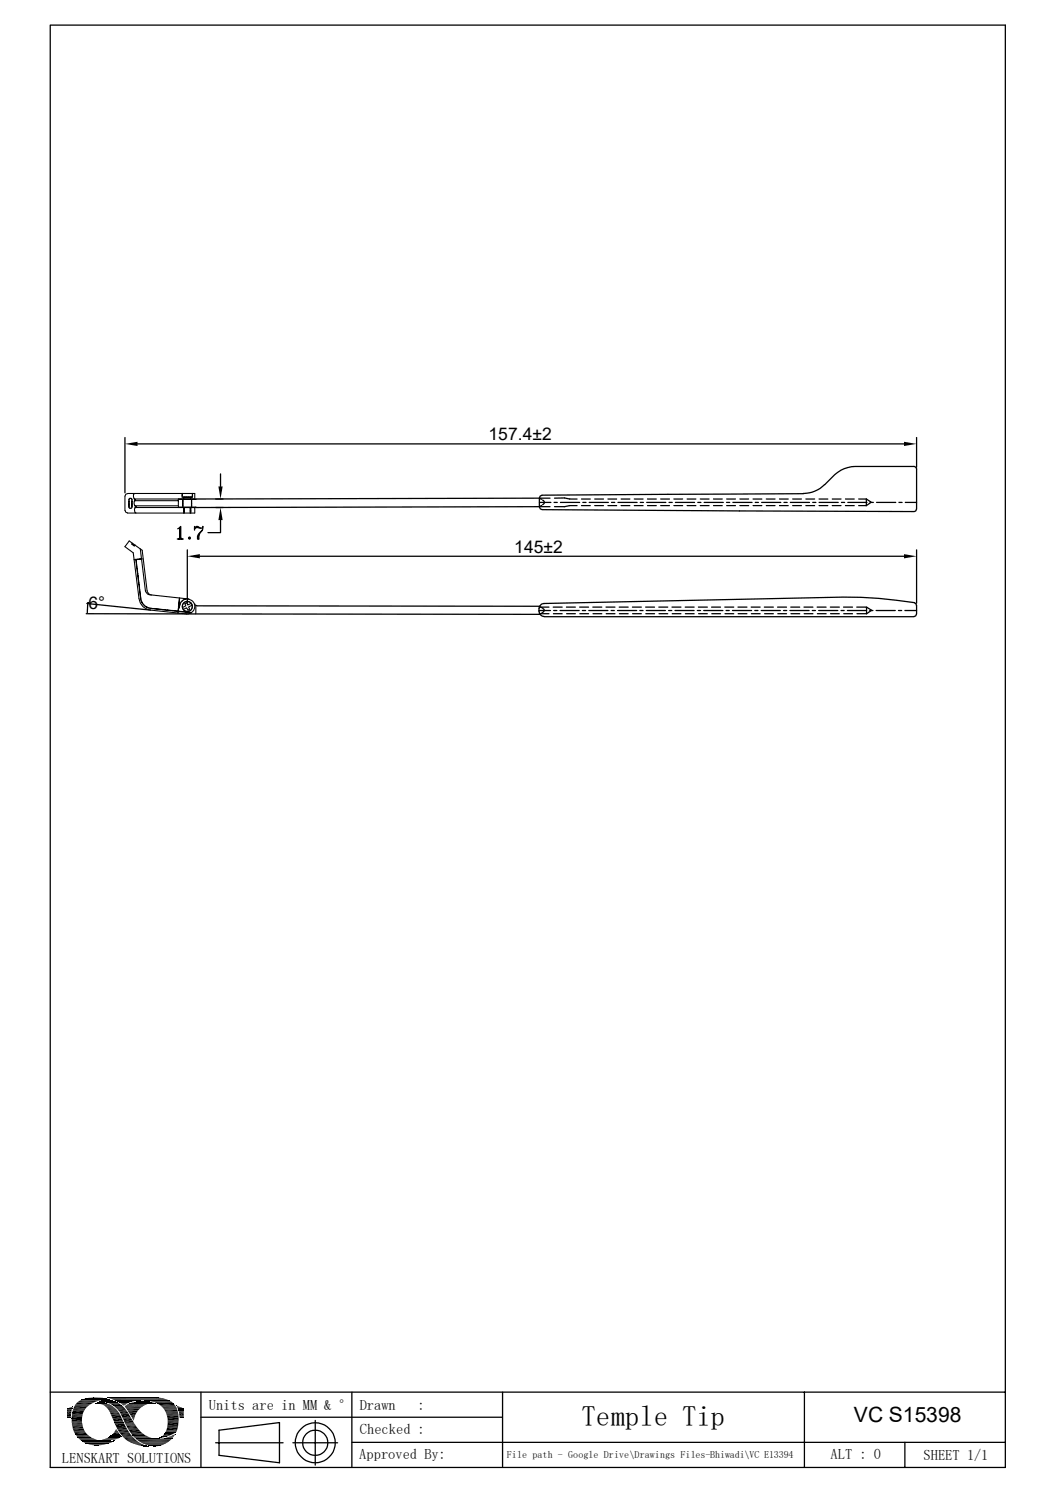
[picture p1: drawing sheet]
<svg xmlns="http://www.w3.org/2000/svg" width="210mm" height="297mm" viewBox="0 0 210 297" stroke-linecap="round" stroke-linejoin="round" font-family="sans-serif">
<g fill="none" stroke="#000" stroke-width=".21">
<path d="M24.8 98.7v2.9M25.4 98.2a.44 .44 0 0 0-.5 .5M25.4 98.2h13.3v1.1h-12M26.5 98.3l.1 .7 .2 .3M26.8 99.3l.1 .1-.1 .2M26.8 98.2l-.2 .1M26.8 99.6h8.7M26.8 99.6l-.1 .3 .1 .6M35.5 99.4h3.4M35.5 99.3v1.7h3.2M24.9 101.6a.44 .44 0 0 0 .5 .4M26.8 100.5l.1 .1"/>
<path d="M26.8 101.1v.8M26.8 100.6h8.7M26.8 101h11.9v1.1h-13.3M26.9 101.9l.2 .2M26.9 100.7l.2 .1M27 101l-.2 .1M27.1 100.8l-.2 .1M27.9 109.2l1 8.3 .3 .5 .6 .3 7.8 .9M30.1 118.4l-.4-.2-.4-.5-1-8.2-2.6-1.9-.9 1.2 1.7 1.2 1.1 9.1a2.57 2.57 0 0 0 2.4 2.3M35.5 100.9h3.4M37.1 119.9l-.3 .2M37.1 119.9l.2 .5 .8-.4"/>
<path d="M37.3 119.2a1.49 1.49 0 0 1 1.4 1.6 1.49 1.49 0 0 1-1.6 1.3l-7.2-.7M36.7 120.1l.3 .4-.7 .4M38.2 120.4l-.7 .3 .2 .5-.3 .2-.3-.5-.7 .3M38.7 120.1l.2 .3 .3 .1M38.9 120.5v1.6M14.9 279.5h3M15.5 278.8h3.9M32.2 279.9h2.9M14.3 281.7h2.1M14.5 280.4h2.5M15.2 285.7h2.7M24 285.4h2.1"/>
<path d="M24.4 285.9h2.1M24.9 286.4h2.1M25.1 286.6h2.2M25.4 284.2h2.2M33 281.1h2.4M33.4 282.9h2.1"/>
<circle cx="37.2" cy="120.7" r=".98"/>
<circle cx="37.3" cy="120.6" r="1.02"/>
</g>
<g fill="none" stroke="#000" stroke-width=".25">
<path d="M10 5h189.9v286.9h-189.9zM24.8 87v11M25.7 99.4v.1M25.7 99.6v.3M25.7 100v.1M25.7 99.2v.1M25.9 99.1l-.1 .1M26 99.1l.1 .1M26.2 99.2v.1M26.2 99.6v.3M26.2 100v.1M26.2 99.4v.1"/>
<path d="M27.3 88.3h152.5M36.2 98.8l.2 .1M36.2 98.2v.1M36.2 98.4v.3M36.4 99.4v.2M36.4 99.7v.3M36.4 98.9h.1M36.5 99v.3M36.6 98.9h.3M37 98.9h.3M37.4 98.9h.3M37.8 98.9h.1"/>
<path d="M37.9 99v.3M38.1 99.4v.2M38.1 99.7v.3M38.3 98.8v.1h-.4M38.3 98.2v.1M38.3 98.4v.3M42.9 99.3h1.5M43.9 94.3v2.5M107.3 99.9h2.3M107.4 99.1h2M107.7 99.3l-.4-.2-68.4 .3M107.8 98.6a.44 .44 0 0 0-.5 .4v1.9l.1 .3 .4 .1"/>
<path d="M107.9 99.5l.3 .3M110.2 99.9h.6M110.3 99.1h2l1 .2h1.5M111.5 99.9h3.8M115.7 99.3h1.7M115.9 99.9h.6M117.2 99.9h3.8M118.3 99.3h1.7M120.9 99.3h1.7M121.6 99.9h.7M122.9 99.9h3.8M123.5 99.3h1.8"/>
<path d="M126.2 99.3h1.7M127.3 99.9h.7M128.6 99.9h3.8M128.8 99.3h1.7M131.4 99.3h1.7M133.1 99.9h.6M134 99.3h1.8M134.3 99.9h3.8M136.7 99.3h1.7M138.8 99.9h.6M139.3 99.3h1.7M140 99.9h3.8"/>
<path d="M141.9 99.3h1.7M144.5 99.9h.6M144.5 99.3h1.8M145.8 99.9h3.8M147.2 99.3h1.7M149.8 99.3h1.7M150.2 99.9h.6M151.5 99.9h3.8M152.4 99.3h1.7M155 99.3h1.8M155.9 99.9h.6M157.2 99.9h3.8"/>
<path d="M157.6 99.3h1.8M159.8 98.2l-52 .3M160.3 99.3h1.7M161.6 99.9h.7M162.9 99.3h1.7M162.9 99.9h3.8M164 96.4a6 6 0 0 1-4.2 1.8M164 96.4a9.2 9.2 0 0 1 4.7-3.4l1.4-.2h11.8l.4 .4v8.1M165.5 99.3h1.8M167.3 99.9h.7M168.1 99.3h1.8M168.6 99.9h3.8"/>
<path d="M170.8 99.3h1.5M172.3 99.3l1 .6-1 .7M172.3 99.3v1.3M173.1 99.9h.6M174.3 99.9h3.8M178.8 99.9h.6M180 99.9h2.3M182.3 87v6M17.7 119.9h-.2v.2M25.7 101h.1M25.7 100.2v.3M25.7 100.5v.4"/>
<path d="M25.8 101.1h.1M26.1 101.1h-.1M26.2 101h.1M26.2 100.2v.3M26.2 100.5v.4M26.3 108.1v.2M26.3 108.3l.2 .1M26.5 108.4l.1 .1M26.6 108.5h.2M26.7 111.3h.1M26.8 108.4v.1M27 111.3h-.1"/>
<path d="M27.1 111.5v.1M27.1 111.7v.1M27.1 111.9v.1M27.1 112.1v.1M27.1 112.2l.1 .2M27.2 112.4v.2M27.2 112.6v.1M27.2 111.3l-.1 .1M27.2 112.8v.1M27.2 113l.1 .1M27.3 113.2v.1M27.3 113.4v.3"/>
<path d="M27.3 113.7v.1M27.3 113.9l.1 .1M27.4 114.1v.1M27.4 114.3v.1M27.4 111.3h-.1M27.4 114.5v.1M27.4 114.6l.1 .2M27.4 111.3h.2M27.5 114.9v.2M27.5 115.2v.2M27.5 115.4l.1 .3M27.6 115.8v.3"/>
<path d="M27.6 116.2v.1M27.6 116.3l.1 .2M27.7 116.5v.1M27.7 116.7v.1M27.7 116.9v.1M27.7 117.1l.1 .3M27.7 111.2l-.1 .1M27.8 117.4v.2M27.8 111.2h.1M27.8 117.6v.2M27.8 117.8l.1 .1M27.9 118v.2"/>
<path d="M27.9 118.2v.3M27.9 118.6v.1M27.9 118.7l.1 .2M28 119v.1M28 119.2v.1M28.1 119.4l.1 .3M28.1 111.2h-.1M28.2 119.7v.1M28.3 119.9v.1M35.3 107.2h1.1M35.3 105.2l.6-.5v2.5M35.6 119.8v.3"/>
<path d="M35.6 119.5v.1M35.6 119.6v.2M35.7 119v.2M35.7 119.3l-.1 .1M35.7 104.9v2.3M35.7 107.1l-.2 .1M35.7 107l-.1 .2M35.9 104.9v2.2M35.9 119.9v.1M35.9 107l.2 .2M35.9 107.1l.3 .1M36.1 119.7l-.1 .1"/>
<path d="M36.2 119.6l-.1 .1M36.3 119.5h-.1M36.4 100.1v.3M36.4 100.5v.4M36.5 119.3l-.1 .1M36.5 101v.3M36.5 101.4v.5M36.5 101.9v.2M36.7 101.9v.2M36.7 101v.3M36.7 101.4v.5M36.8 119.2l-.3 .1"/>
<path d="M36.9 119.2h.1M37.1 119.1h.1M37.3 119.1h.1M37.3 109.4v10.6M37.5 107l.3-.2v.3l-.2 .1zM37.6 107l.2 .1zM37.8 101.9v.2M37.8 101v.3M37.8 101.4v.5M37.9 101.9v.2M37.9 101v.3M37.9 101.4v.5"/>
<path d="M38.1 100.1v.3M38.1 100.5v.4M38.7 104.7v.8M38.9 104.9l.2-.1 .4 .1M39.7 106.1l-.3 .6v.5M39.8 110.7h140M39.9 105.1l-.8-.2-.4 .3 .4-.5 1 .4 .2-.4v.8a1.98 1.98 0 0 0-.8 1.7h-.2a1.82 1.82 0 0 1 1-1.7M42.9 101h1.5M43.9 103.5v2.5h-2.5M107.4 100.8h2M107.7 100.5l-.4 .3-68.4 .1M108.2 100.1l-.3 .3"/>
<path d="M114.8 100.6l-4.5 .2M115.7 100.6h1.7M118.3 100.6h1.7M120.9 100.6h1.7M123.5 100.6h1.8M126.2 100.6h1.7M128.8 100.6h1.7M131.4 100.6h1.7M134 100.6h1.8M136.7 100.6h1.7M139.3 100.6h1.7M141.9 100.6h1.7"/>
<path d="M144.5 100.6h1.8M147.2 100.6h1.7M149.8 100.6h1.7M152.4 100.6h1.7M155 100.6h1.8M157.6 100.6h1.8M160.3 100.6h1.7M162.9 100.6h1.7M165.5 100.6h1.8M168.1 100.6h1.8M170.8 100.6h1.5M181.9 119.9a85.3 85.3 0 0 0-14.3-1.1l-59.4 1.3"/>
<path d="M181.9 119.9l.3 .5M182.2 101.3a.44 .44 0 0 1-.4 .5l-74-.4M182.3 109.4v10.6M17.1 122.1h20M17.3 120.1l12.6 1.3M17.4 120.2v1.7M28.4 120.1h.1M28.5 120.2l.1 .1M28.6 120.4h.1M28.7 120.5l.1 .1M28.9 120.6l.1 .1M29 120.7l.3 .1"/>
<path d="M29.4 120.9h.1M29.5 120.9l.3 .1M29.9 121h.2M30.1 121l.2 .1M30.4 121.1h.1M30.5 121.1h.1M30.7 121.1h.1M30.9 121.1h.1M31.1 121.2h.1M31.3 121.2h.1M31.5 121.2h.1M31.6 121.2h.1"/>
<path d="M31.8 121.2h.2M32 121.2h.1M32.2 121.2l.3 .1M32.6 121.3h.1M32.8 121.3l.3 .1M33.1 121.4h.3M33.5 121.4h.1M33.7 121.4h.1M33.9 121.5h.1M34.1 121.5h.1M34.2 121.5h.2M34.4 121.5h.1"/>
<path d="M34.6 121.5h.2M34.8 121.5h.1M35 121.5l.1 .1M35.2 121.6h.1M35.3 121.6h.2M35.4 121.9v.1M35.4 121.5v.1M35.4 121.7v.1M35.5 121.3l-.1 .2M35.5 121.2h.1M35.5 120.6v.1M35.5 120.8v.1"/>
<path d="M35.5 120.9v.2M35.6 121.6h.3M35.6 120.2v.1M35.6 120.4v.1M35.6 120.8l-.1 .3M35.6 120.6v.2M35.7 120.5v.1M35.8 120.3l-.1 .1M35.9 120.1l-.1 .1M35.9 121.7h.3M36.3 121.7h.1M36.5 121.7h.1"/>
<path d="M36.7 121.7l.1 .1M36.9 121.8h.1M37 121.8h.2M37.3 121.8h.1M37.4 121.8h.1M37.6 121.8h.1M37.8 121.8l.1 .1M38 121.9h.1M39.2 120.5l68.1 .1 .5 .3a.55 .55 0 0 1 .4 .6 .55 .55 0 0 1-.5 .5l-.3 .2-70.2-.1M107.2 121v.7M107.2 121.5h2.3M107.2 120.8h2"/>
<path d="M107.2 121.7l.3 .6 .7 .4 73.6-.1a.44 .44 0 0 0 .4-.4M107.3 122.1h1.9M108.2 120.1a1.01 1.01 0 0 0-1 .9M110 120.8h1.8M110.1 122.1h1.7M110.1 121.5h.6M111.4 121.5h3.8M112.6 120.8h1.8M112.7 122.1h1.7M115.3 120.8h1.8M115.3 122.1h1.8M115.8 121.5h.7"/>
<path d="M117.1 121.5h3.8M117.9 120.8h1.8M117.9 122.1h1.8M120.5 120.8h1.8M120.6 122.1h1.7M121.5 121.5h.7M122.8 121.5h3.8M123.1 120.8h1.8M123.2 122.1h1.7M125.8 120.8h1.8M125.8 122.1h1.8M127.3 121.5h.6"/>
<path d="M128.4 120.8h1.8M128.4 122.1h1.8M128.5 121.5h3.8M131 120.8h1.8M131.1 122.1h1.7M133 121.5h.6M133.6 120.8h1.8M133.7 122.1h1.7M134.2 121.5h3.8M136.3 120.8h1.7M136.3 122.1h1.7M138.7 121.5h.6"/>
<path d="M138.9 120.8h1.8M138.9 122.1h1.8M140 121.5h3.8M141.5 120.8h1.8M141.6 122.1h1.7M144.1 120.8h1.8M144.2 122.1h1.7M144.4 121.5h.6M145.7 121.5h3.8M146.8 120.8h1.7M146.8 122.1h1.7M149.4 120.8h1.8"/>
<path d="M149.4 122.1h1.8M150.1 121.5h.6M151.4 121.5h3.8M152 120.8h1.8M152.1 122.1h1.7M154.6 120.8h1.8M154.7 122.1h1.7M155.8 121.5h.7M157.1 121.5h3.8M157.3 120.8h1.7M157.3 122.1h1.7M159.9 120.8h1.8"/>
<path d="M159.9 122.1h1.8M161.5 121.5h.7M162.5 120.8h1.8M162.6 122.1h1.7M162.8 121.5h3.8M165.1 120.8h1.8M165.2 122.1h1.7M167.3 121.5h.6M167.8 120.8h1.7M167.8 122.1h1.7M168.5 121.5h3.8M170.4 120.8h1.9v1.3"/>
<path d="M170.4 122.1h1.9M172.3 120.8l1.1 .6-1.1 .7M173 121.5h.6M174.2 121.5h3.9M178.7 121.5h.6M180 121.5h2.3M182.3 120.4v1.8M10 276.9h189.9M14.7 279.7h2.9M40 276.9v15M70 276.9v15M99.9 276.9v15"/>
<path d="M160 276.9v15M14.3 281.5h2.1M14.3 283.3h2.1M14.7 284.9h2.4M15 285.5h2.6M24.6 286.1h2.2M24.9 280.1h3.2M25.1 283.8h2.1M25.3 284h2.1M26.1 285.4h2.7M27.2 286.5h6.8M33.1 281.3h2.4"/>
<path d="M33.4 282.7h2.1M40 281.9h59.9M42.9 287h13.4M43.6 284.5l12-1.5v8l-12-1.5zM58.3 287h8.8M62.7 282.6v8.9M70 286.9h129.9M180 286.9v5"/>
<circle cx="62.7" cy="287" r="2.51"/>
<circle cx="62.7" cy="287" r="4"/>
</g>
<g fill="#000">
<path d="M24.8 88.3l2.5-.4v.8zM43.4 96.8h.9l-.4 2.5zM179.8 87.9l2.5 .4-2.5 .4zM37.3 110.7l2.5-.5v.9zM43.9 101l.4 2.5h-.9zM179.8 110.2l2.5 .5-2.5 .4zM17.3 121.9l.1 .2zM17.4 120.1v.1zM14.3 279.9h.1zM13.8 280l.5-.1 .1 .1zM14.3 279.9h.1v.1zM18.3 278h1.6z"/>
<path d="M18.7 278h1.2zM19.1 279.1h1.9zM19.2 279.1h1.8zM19.2 279.1h1.7zM19.4 279.1h1.5zM19.5 279.1h1zM19.4 279.1h1.2zM19.5 279.1h1.1zM19.6 279.1h.9zM19.6 279.2l1.9 .1zM19.7 278.8h.2zM19.6 279.1h.8z"/>
<path d="M19.8 279.1h.6zM20 279.3l1.7 .1zM19.8 279.1h.4zM20.1 279l.1 .1zM20.1 279h.1zM20.2 279.4h1.6zM20.4 279.4l1.7 .2h-1.4zM20.4 279.4h1.4l.3 .2zM20.5 278.7h1.8zM20.5 278.7h1.7zM20.6 278.6l1.6 .1zM20.7 279.6l1.7 .1h-1.5z"/>
<path d="M20.7 279.6h1.4l.3 .1zM20.6 278.6h1.4zM20.9 278.6h1.1zM20.9 279.7l1.6 .1zM21 279.8l1.7 .2h-1.4zM21 279.8h1.5l.2 .2zM21.2 278.6h.3zM20.9 278.6h.8zM21.2 278.6h.5zM21.5 278.4h.3zM21.8 279.2h1.9zM22.4 279.6h1.9z"/>
<path d="M22.5 279.6h1.8zM22.5 279.6l1.8 .1zM22.6 279.7l2 .2h-1.7zM22.6 279.7h1.7l.3 .2zM22.9 279.9l1.9 .2h-1.7zM22.9 279.9h1.7l.2 .2zM23.7 279l1.9 .1zM23.8 279.1h1.8zM23.8 279.1h1.6zM24 279.1h1.4zM24 279.1l1.3 .1zM24 279.2l1 .2h-.7z"/>
<path d="M24 279.2h1.3l-.3 .2zM24.3 279.4l.6 .1zM24.3 279.4h.7zM24.4 279.5l.3 .1zM24.4 279.5h.5zM24.6 279.6v.1zM24.6 279.6h.1zM27.5 278.8h2zM27.5 278.8h1.9zM28.2 278.8h1.2zM28.2 278.8h.7zM30.4 279.2h.4z"/>
<path d="M30.4 279.2h.5zM30.7 279.2h.2zM30.9 278h.2zM35.1 279.7h.2zM35.1 279.7l.5 .1zM35.2 279.8l.8 .2h-.7zM35.2 279.8l.8 .2zM35.3 280l1 .1h-1zM35.3 280h.7l.3 .1zM13.3 280.2h1.1zM13.3 280.2l1 .1zM13.3 280.3l1 .1h-1z"/>
<path d="M13.3 280.3h1v.1zM13.3 280.4l.9 .4h-.9zM13.3 280.4h1l-.1 .4zM13.3 280.8h.9zM13.3 280.8l.8 .5h-.8zM13.3 280.8h.9l-.1 .5zM13.3 281.3l.8 .4h-.8zM13.3 281.3h.8v.4zM13.3 281.7h.8zM13.3 281.7l.8 .2h-.8zM13.3 281.7h.8v.2zM13.3 281.9h.8z"/>
<path d="M13.3 281.9l.8 .1zM13.4 280.2h1zM13.7 280.1l.7 .1zM13.7 280.1h.7zM13.8 280h.6zM14.3 282.3l2 .4h-2zM14.3 282.3h2v.4zM18.3 287.4l1.9 .1zM18.3 287.4h1.9zM18.4 287.5h1.1zM18.4 287.5h1.8zM18.9 287.5h.6z"/>
<path d="M19.1 287.5h.4zM20.4 286.4l1.9 .1zM20.4 286.4h2zM20.6 286.5h1.5zM20.6 286.5h1.7zM20.7 286.5h1.1zM20.7 286.5h1.4zM21 286.5h.6zM21 286.5h.8zM21.3 280l1.7 .2h-1.6zM21.3 280h1.4l.3 .2zM21.3 286.5h.3z"/>
<path d="M21.4 286.5h.2zM21.4 280.2l1.8 .3h-1.6zM21.4 280.2h1.6l.2 .3zM21.6 280.5h1.6zM21.6 280.5l1.8 .2h-1.7zM21.6 280.5h1.6l.2 .2zM21.7 280.7l1.8 .1h-1.7zM21.7 280.7h1.7l.1 .1zM21.8 280.8l1.8 .2h-1.7zM21.8 280.8h1.7l.1 .2zM21.9 281l1.8 .1zM21.9 281.1l1.9 .2h-1.8z"/>
<path d="M21.9 281.1h1.8l.1 .2zM21.5 286.7h1.1zM21.9 286.7h.7zM22 281.3l1.8 .1zM22 286.7h.6zM22.1 281.4l1.9 .3h-1.8zM22.1 281.4h1.7l.2 .3zM22.1 285.6l1.9 .1zM22.1 285.6h1.9zM22.2 281.7l2 .5h-1.8zM22.2 281.7h1.8l.2 .5zM22.2 285.5l1.8 .1z"/>
<path d="M22.2 285.5h1.7zM22.2 286.7h.5zM22.3 286.7h.4zM22.4 286.7h.3zM22.4 282.2l2.1 .5h-1.9zM22.4 282.2h1.8l.3 .5zM22.4 285.3h1.4zM22.4 285.3l1.5 .2h-1.7zM22.4 285.3h1.4l.1 .2zM22.6 286.6h.2zM22.6 282.7l1.9 .1zM22.7 282.8l1.9 .1z"/>
<path d="M22.7 282.9l1.9 .1zM22.7 285l1.1 .3h-1.4zM22.7 285h.9l.2 .3zM22.7 283h1.9zM22.7 284.9l.9 .1zM22.8 283l1.9 .2h-1.9zM22.8 283h1.8l.1 .2zM22.8 283.2l2.3 .9h-1.9zM22.8 283.2h1.9l.4 .9zM22.9 284.7l.6 .2h-.8zM22.9 284.7h.5l.1 .2zM22.6 286.6h.3z"/>
<path d="M22.9 284.6l.5 .1h-.5zM22.9 284.6l.5 .1zM23 284.4h.2zM23 284.4l.3 .2h-.4zM23 284.4l.3 .2zM23.1 284.4h.1zM23.1 280.1l1.8 .2h-1.5zM23.1 280.1h1.7l.1 .2zM23.4 280.3l1.8 .4h-1.6zM23.4 280.3h1.5l.3 .4zM23.6 280.7l1.7 .1zM23.7 280.8l1.9 .4h-1.6z"/>
<path d="M23.7 280.8h1.6l.3 .4zM24 281.2l1.6 .1zM24 281.3l2 .7h-1.7zM24 281.3h1.6l.4 .7zM24.3 282l1.8 .2h-1.7zM24.3 282h1.7l.1 .2zM24.4 282.2l2 .5h-1.7zM24.4 282.2h1.7l.3 .5zM24.7 282.7l1.9 .3h-1.8zM24.7 282.7h1.7l.2 .3zM24.8 283l1.9 .2h-1.8zM24.8 283h1.8l.1 .2z"/>
<path d="M24.9 283.2h1.8zM24.9 283.2l1.9 .1zM24.9 283.3h1.9zM25 283.3l1.9 .1zM25 283.4l2 .1h-1.9zM25 283.4h1.9l.1 .1zM25.1 283.5l1.9 .1zM25.4 280.6l2 .1zM25.4 280.7l1.7 .4h-1.4zM25.4 280.7h2l-.3 .4zM25.5 284.4l2.5 .5h-2.1zM25.5 284.4h2.1l.4 .5z"/>
<path d="M25.7 281.1l1.2 .4h-.9zM25.7 281.1h1.4l-.2 .4zM25.8 286.9l2 .1h-1.7zM25.8 286.9h1.7l.3 .1zM26 281.5l.9 .1zM26 281.6l.8 .3h-.6zM26 281.6h.9l-.1 .3zM26.1 287l2 .2h-1.5zM26.1 287h1.7l.3 .2zM26.2 281.9l.5 .2h-.4zM26.2 281.9h.6l-.1 .2zM26.3 282.1l.4 .1h-.3z"/>
<path d="M26.3 282.1h.4v.1zM26.4 282.2l.2 .3zM26.4 282.2h.3l-.1 .3zM26.5 282.5l.1 .1zM26.6 287.2l1.7 .1zM26.8 287.3l1.9 .2h-1.2zM26.8 287.3h1.5l.4 .2zM27.5 287.5h1.3zM27.6 287.5l1.4 .1zM28 287.6h1.1zM28.1 287.6l1.1 .1zM28.2 287.7h1.1z"/>
<path d="M28.5 287.7h.9zM28.6 287.7h.9zM29 287.7h.5zM29.2 287.7h.3zM29.3 287.7h.2zM29.6 287.5l2 .2zM30.2 287.7h1.3zM30.2 287.7h1.4zM30.4 287.7h.9zM30.4 287.7h1.1zM30.5 287.7h.5zM30.5 287.7h.8z"/>
<path d="M30.7 287.7h.3zM31.8 286h.2zM31.8 286h.1zM31.8 286h.4zM31.9 286h.4zM32.1 285.8h.8zM32.1 285.8h.9zM31.9 286l.2-.2 .2 .2zM32.1 285.8h.8l-.6 .2zM32.1 285.8h1zM32.2 285.8h.9zM32.3 286.2h1.9z"/>
<path d="M32.2 285.8l.2-.2 .7 .2zM32.4 285.6h1.3l-.6 .2zM32.5 285.5l1.2 .1zM32.5 285.5h1.3zM32.6 286.1h1.6zM32.7 285.2l1.1 .3h-1.3zM32.7 285.2h1.8l-.7 .3zM32.7 286.1h1.5zM32.7 285.2h1.8zM32.8 285l2 .1zM32.8 285.1l1.7 .1h-1.8zM32.8 285.1h2l-.3 .1z"/>
<path d="M32.8 286.1h1.5zM33.1 286h1.3zM33.2 281.6l2.3 .5h-2.2zM33.2 281.6h2.3v.5zM33.2 284l2 .5h-2.1zM33.2 284h2.1l-.1 .5zM33.2 286h1.2zM33.4 283l2 .5h-2.1zM33.4 283h2.1l-.1 .5zM33.4 285.9h1zM33.6 285.8h.9zM33.7 285.8h.8z"/>
<path d="M33.9 285.7h.6zM34.1 285.7h.5zM34.1 285.7l.3-.2 .2 .2zM34.4 285.5h.3l-.1 .2zM34.4 285.5l.3-.1v.1zM34.7 285.4v.1zM35.3 280.1l1.1 .1zM35.3 280.2h1.2zM35.3 280.2l1.2 .1zM35.4 280.3l1.1 .1h-1.1zM35.4 280.3h1.1v.1zM35.4 280.4h1.1z"/>
<path d="M35.5 280.4l1 .2h-1zM35.5 280.4h1v.2zM35.5 280.6h1zM35.5 280.6l1 .1zM35.6 280.7l.9 .1zM35.6 280.8l.9 .3h-.9zM35.6 280.8h.9v.3zM35.6 281.1h.9zM35.6 281.1l.9 .5h-.8zM35.6 281.1h.9v.5zM35.7 281.6l.8 .2h-.8zM35.7 281.6h.8v.2z"/>
<path d="M35.7 281.8l.8 .2h-.8zM35.7 281.8h.8v.2zM35.7 282h.8zM35.7 282l.8 .1zM35.8 282.1h.7zM35.9 282.1h.6zM36 282.1h.5zM36.4 282.1h.1z"/>
</g>
<g fill="none" stroke="#000" stroke-width=".2">
<path d="M28.1 111.2h.4M14.7 279.9h2.6M15 279.4h3M15.3 279h3.5M15.7 278.7h3.9M15.9 278.6h4M16 278.6h4.2M16 278.5h4.4M16.2 278.5h4.3M16.4 278.4h5.4M16.5 278.3h5.1M16.7 278.3h4.7"/>
<path d="M16.9 278.2h4.3M17.1 278.2h3.9M17.5 278.1h3M17.6 278.1h2.9M19 279.2h2.1M19.1 279.2h2.2M19.7 278.8h3.2M19.8 278.8h2.9M19.9 278.7h2.7M20.2 278.7h2.2M20.3 278.9h2.7M20.6 279h2.7"/>
<path d="M21.3 279h2M21.3 279.1h2.4M21.3 278h10.3M21.4 278.1h10.5M21.5 278.1h11M21.8 278h7.4M21.8 278.2h10.8M21.8 278.4h-5.6M22 278.3h10.9M22.2 278.3h10.8M22.3 278.4h10.9M22.5 278.4h10.8"/>
<path d="M22.6 278.5h11M22.8 278.6h5.1M22.9 278.6h4.4M23 278.7h4.2M23.2 278.8h3.3M23.5 278.9h2.7M23.5 278.9h2.5M23.7 279h2.1M24.8 279.8h3.7M24.8 279.8h3.5M24.8 279.9h3.4M24.9 279.7h3.8"/>
<path d="M25 279.6h3.7M25.1 279.5h4M25.4 279.4h3.8M25.4 279.3h4.2M25.7 279.2h4.2M26 279.1h4.8M26.2 279h4.4M26.2 279h4.2M26.6 278.9h3.5M26.8 278.9h3.1M27.1 278.8h2.6M28.7 278.6h5"/>
<path d="M29.3 278.6h4.4M29.4 278.7h4.5M30.1 278.8h4M30.4 278.9h3.8M30.7 279h3.7M30.8 279.2h-5M31 279.1h3.5M31.2 279.2h3.3M31.9 279.7h3M32.1 279.8h2.9M14.3 282.3h2M14.3 282.8h2"/>
<path d="M14.3 283h2M14.3 283.1h2M14.3 283.5h2.1M14.4 281h2.2M14.5 280.5h2.3M14.5 284.2h2.1M14.6 284.7h2.3M15 285.3h2.3M15.3 285.8h2.7M15.4 285.9h2.6M15.4 285.9h2.8M15.5 286h2.8"/>
<path d="M15.6 286.1h3M15.7 286.3h3.3M15.9 286.4h3.1M15.9 286.4h3.6M16 286.6h3.9M16.2 286.6h3.7M16.2 286.6h4.2M16.3 286.7h5.2M16.3 286.8h6.3M16.6 286.9h5.8M16.6 286.9h5.7M16.7 287h5.5"/>
<path d="M16.9 287h5M17 287.1h4.8M17.1 287.1h4.6M17.1 287.2h4.5M17.4 287.3h4M17.7 287.3h3.2M17.9 287.4h2.8M20.5 286.3h2.6M20.7 286.2h2.8M21.1 286.2h2.5M21.2 286.1h2.6M21.5 285.9h2.5"/>
<path d="M21.5 286h2.3M21.8 285.8h2.3M21.9 285.7h2.2M22 285.7h2M22 285.6h2M22.9 286.4h-2.7M24.1 285.8h-2.3M25.1 280.2h2.7M25.4 280.6h2M25.4 286.8h2.1M26.1 285.2h2.4M26.3 285.5h2.5"/>
<path d="M26.3 285.5h2.6M26.4 285.6h2.7M26.5 285.7h2.8M26.5 285.8h3.1M26.7 285.9h3.1M26.8 286h3.3M26.8 286.1h3.7M27 286.2h4.1M27.1 286.2l7.1 .1M27.1 286.3h7M27.6 286.7h6.1M27.8 286.9h5.7"/>
<path d="M27.9 286.9h5.5M28 287h5.3M28.2 287.1h5M28.5 287.2h4.4M28.8 287.3h3.9M29 287.5h3.4M29.5 287.5h2.6M29.6 287.6h2.4M31.7 286.2h2.5M32.4 280.1h2.7M32.5 280.2h2.7M32.6 280.3h2.6"/>
<path d="M32.6 280.4h2.6M32.7 280.5h2.6M32.8 285h2.1M32.9 285h2.1M32.9 280.9h2.5M32.9 284.9h2.2M32.9 284.9h2.1M32.9 284.8h2.2M33 284.7h2.1M33 284.6h2.2M33.1 284.5h2.1M33.1 284.6h2.1"/>
<path d="M33.1 281.5h2.4M33.2 283.9h2.2M33.4 282.5h2.1"/>
</g>
<path d="M15.1 279.2h3.5M21.9 279.4h2.3M31.4 279.4h3.4M14.4 284h2.2M14.6 280.1h2.7M23.2 284.2h2.1M25.9 285h2.5M33.3 283.7h2.1" fill="none" stroke="#000" stroke-width=".34"/>
<path d="M14.4 283.7h2.1M14.8 285.2h2.5M23.4 284.5h2.1M23.6 284.8h2.1M23.8 285.1h2.1M24.2 285.6h2.1M25.2 280.4h2.6M32.7 280.6h2.6" fill="none" stroke="#000" stroke-width=".3"/>
<path d="M14.3 282.1h2M14.4 280.8h2.4M33.3 282.3h2.2" fill="none" stroke="#000" stroke-width=".42"/>
<path d="M14.3 281.2h2.3M14.5 284.5h2.3" fill="none" stroke="#000" stroke-width=".38"/>
<text font-size="5.7" x="115.6" y="283.6">Temple Tip</text>
<text font-size="4.2" x="169.8" y="282.8">VC S15398</text>
<g font-size="3.5">
<text x="97.2" y="87.6">157.4±2</text>
<text x="102.3" y="110">145±2</text>
<text x="17.6" y="121.1">6°</text>
</g>
<g font-size="2.9">
<text x="41.5" y="280.6">Units are in MM &amp; °</text>
<text x="71.5" y="280.6">Drawn</text>
<text x="83" y="280.6">:</text>
<text x="71.6" y="285.2">Checked :</text>
<text x="12.3" y="291.1">LENSKART SOLUTIONS</text>
<text x="71.5" y="290.1">Approved By:</text>
<text x="165.2" y="290.3">ALT : 0</text>
<text x="183.7" y="290.4">SHEET 1/1</text>
</g>
<text font-size="2" x="100.8" y="290">File path - Google Drive\Drawings Files-Bhiwadi\VC E13394</text>
</svg>
